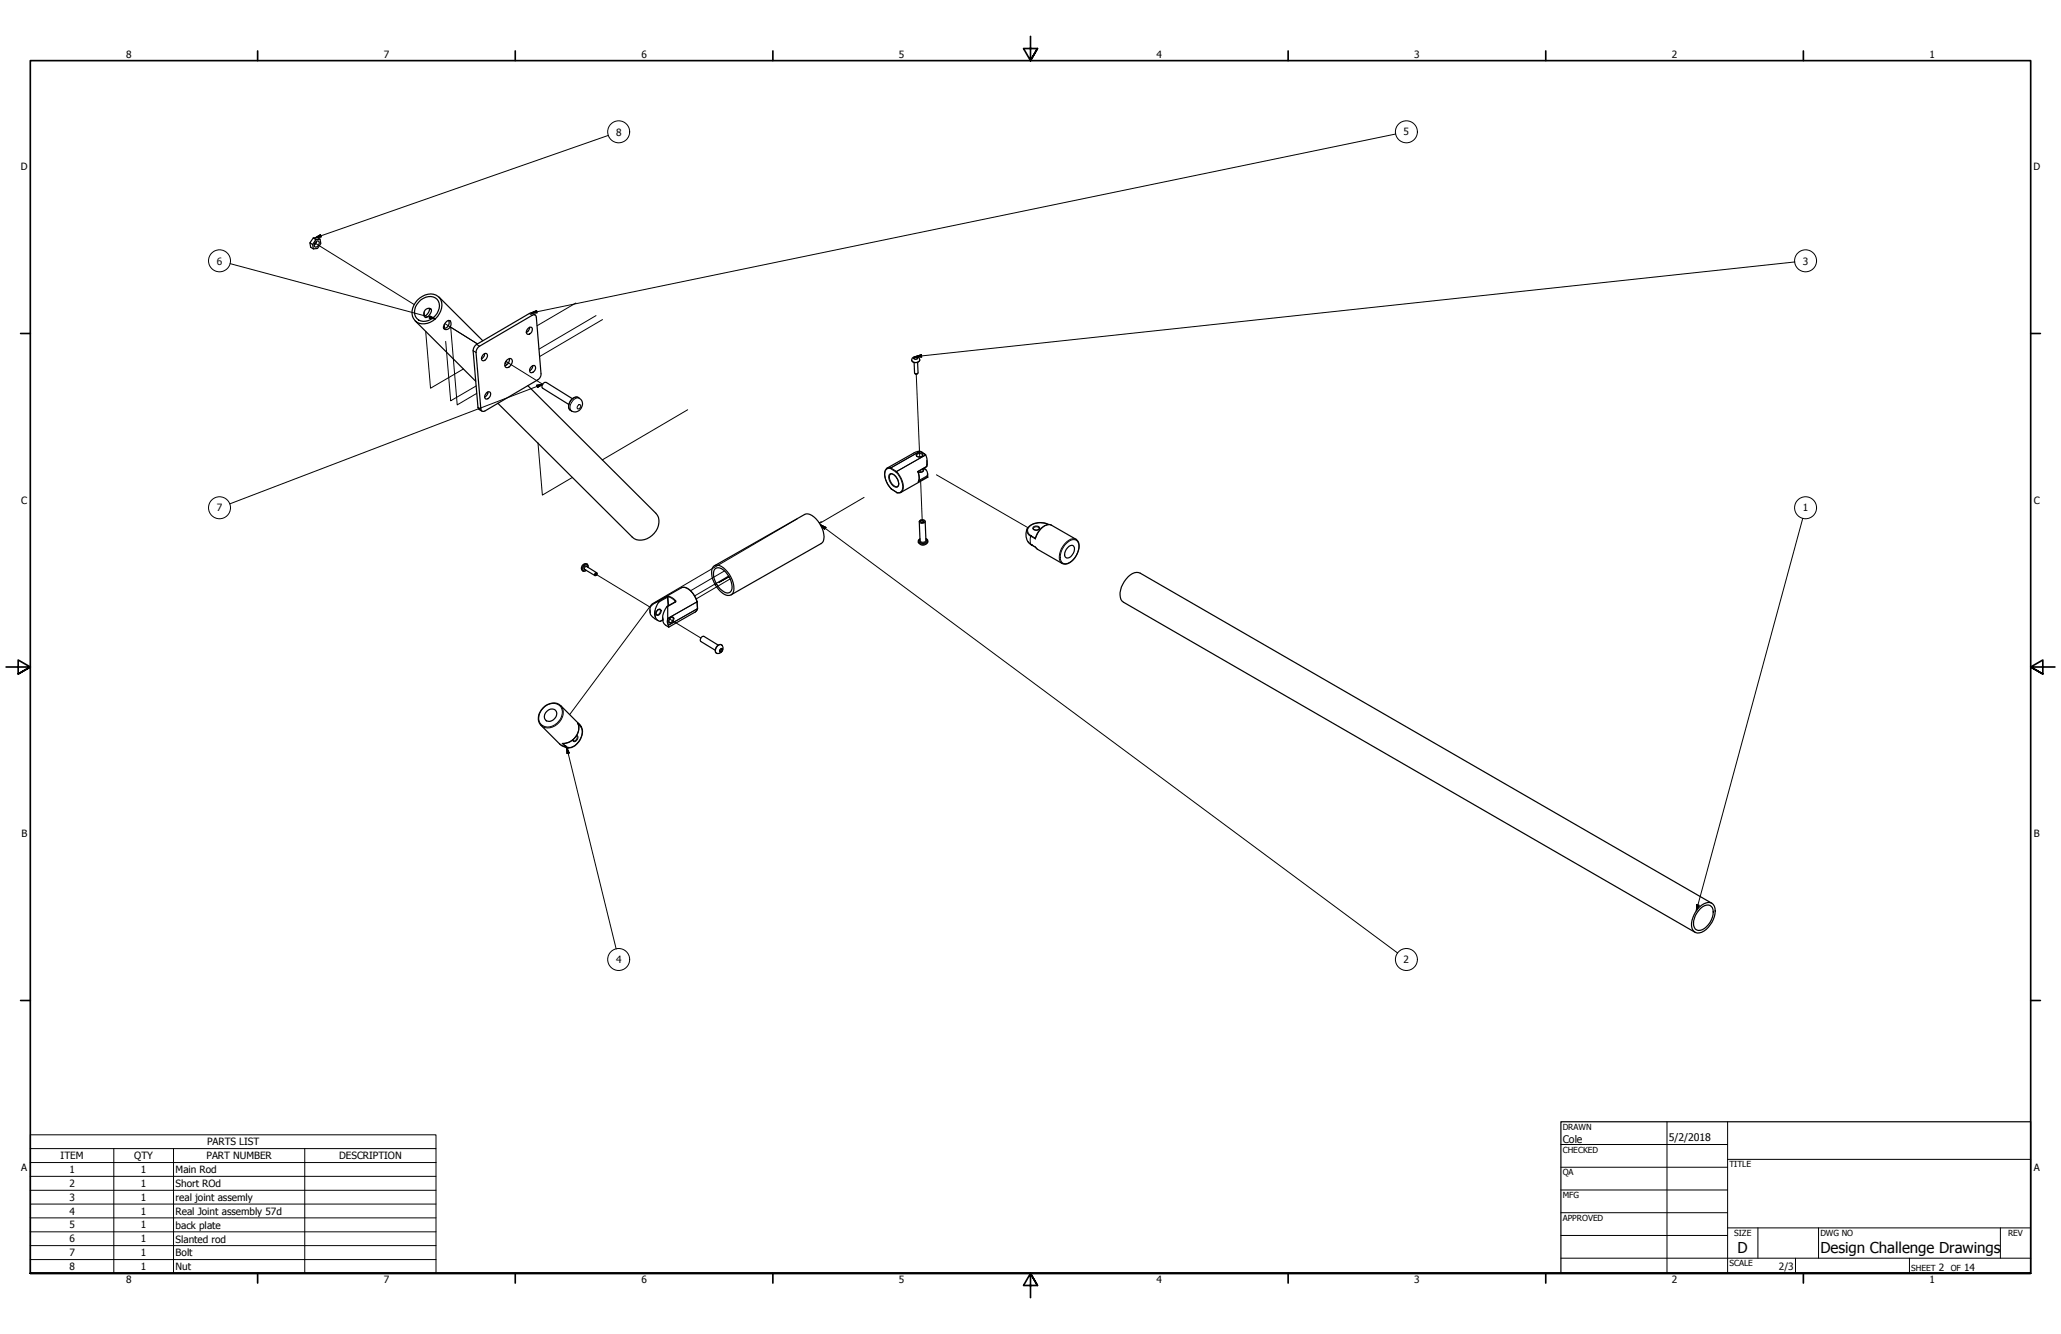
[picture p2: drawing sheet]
<svg xmlns="http://www.w3.org/2000/svg" width="864mm" height="559mm" viewBox="0 0 864 559" stroke-linecap="round" stroke-linejoin="round" font-family="sans-serif">
<!-- layer: Tweak Trail (ANSI) -->
<g fill="none" stroke="#000" stroke-width=".42">
<path d="M132.1 101.9l41.4 25.7M177.7 130.7l.2 1.8M178.4 138.8l2 23.8 13.8-8M186.2 135.9l.1 1.6M186.4 135.6l13.7 8.5-11.3-7.1 2.8 32.6 8.2-4.8M221.4 138.6l-.9 .5M241.3 126.9l-16.3 9.6M249.7 132.2l-23.8 14M252.5 133.9l-26.4 15.5M186.8 143l2 24.9 10.7-6.2M212.5 151.7l-.5-.3 15.4 9.6M383.9 156.7l1.5 34.8"/>
<path d="M288.2 171.6l-35.9 21.1M225.4 185.5l1.9 21.9 12.6-7.4M385.6 197v.8M392.4 198.9l38.3 22.1M334 217.4l-60.9 35.6-34.4 46.3M344.2 218.5l-.9 .5M362.1 208.3l-18.7 11M385.8 201.5l.7 17.4M303.6 239.1l-14.2 8.4M249.8 240.6l22.7 13.8M276 255.3l-.5 .3M280.5 259.3l13.2 8"/>
<path d="M305.3 241.3l-14.2 8.3M305.4 241.6l-4.2 2.4 4.3-2.4M305.9 242.5l-14.2 8.4"/>
</g>
<!-- layer: Visible (ANSI) -->
<g fill="none" stroke="#000" stroke-width=".51">
<path d="M131.3 99.7l-1.4 2 1.1 .7 .3 1.9M129.9 101.7l.3 1.9 1.1 .7 1.7-.2 1.4-2.1-.3-1.8-1.1-.7-1.7 .2 1 .7-1.3 2M132.3 101.3l.9-.4a1.38 1.38 0 0 1 .3 1.8 1.38 1.38 0 0 1-1.7 .6l-.1-.9zM132.7 101.1l-.4 .9-.7 .7M134.1 100.2l-1.8 .2M173.9 134.4l25.4 25.3M174.9 125.7a6.5 6.5 0 0 1 9.4-.9 7.6 7.6 0 0 1-5.2 10.6 4.9 4.9 0 0 1-5.6-1.6 4.9 4.9 0 0 1-.1-5.9zM176.3 125.7a4.6 4.6 0 0 1 7.7 1.4 6.5 6.5 0 0 1-8.6 6.9 4.9 4.9 0 0 1 .1-7.4zM178.1 130a1.46 1.46 0 0 1 1.4-.9 1.46 1.46 0 0 1 1.3 1.1l-.4 1a1.92 1.92 0 0 1-2.4 1.6 2.27 2.27 0 0 1 .1-2.8zM179.8 129.2a3.4 3.4 0 0 1-2 3.3M183.9 124.4l18.4 18.3M186.8 135a1.21 1.21 0 0 1 1.7-.7 1.21 1.21 0 0 1 .5 1.8 1.81 1.81 0 0 1-1.2 1.7 1.81 1.81 0 0 1-2-.4l.3-1.4z"/>
<path d="M188 134.2a2.27 2.27 0 0 1-2.1 3.3M221.2 137.6l1-.6 .4 .1a1.69 1.69 0 0 1 .1 2.1 1.69 1.69 0 0 1-2 .6 1.84 1.84 0 0 1 .5-2.2zM221.9 137.1l-.2 1-1.2 1.2M224.3 132l-1.6-.9-.9 .2-22.1 13-1.2 1.4-.3 1.2 2.1 23.7 .4 .9 1.2 .7M200.4 145.4l22.6-13.3a1.01 1.01 0 0 1 1.1-.2 1.01 1.01 0 0 1 .6 .9l2 23.7-.2 1.2-1.2 1.4-22.1 13a1.05 1.05 0 0 1-1.1 .2 1.05 1.05 0 0 1-.6-1l-2-23.7 .2-1.1zM202.4 148.6a1.02 1.02 0 0 1 1.8-.2 2.11 2.11 0 0 1-2 2.7 1.57 1.57 0 0 1 .2-2.5zM203.1 148.1l-.2 1.1-1.2 1.1M211.6 152.1l.7 .7M212.4 150.8a1.26 1.26 0 0 1 2.2 .1 2.35 2.35 0 0 1-2.8 2.8 2.37 2.37 0 0 1 .6-2.9zM213.4 150.2l.1 .5a2.78 2.78 0 0 1-2 2.5M222.6 153.7l.5-.5 .9-.1a1.85 1.85 0 0 1 .1 2 1.85 1.85 0 0 1-1.7 1 1.55 1.55 0 0 1 .2-2.4zM223.3 153.2l-.3 1-1.1 1.1"/>
<path d="M382.2 150.1a1.63 1.63 0 0 1 2-.8 1.63 1.63 0 0 1 1.1 1.9 1.72 1.72 0 0 1-1.9 .8 1.72 1.72 0 0 1-1.3-1.5zM383.1 149.6l-.2 .6M384 149.5l.6 .4-.3 .5-.9 .2-.6-.5 .3-.5M384 149.5l.4 .6M384 149.5l-.9 .1M384 149.8l-.9 .1M384.4 156.5l-.9 .1M384.5 151.8l.2 4.4-.8 .5-.7-.4-.2-4.5M203.8 164.7a1.02 1.02 0 0 1 1.7-.2 2.02 2.02 0 0 1-2 2.6 1.57 1.57 0 0 1 .3-2.4zM204.1 164.4l.3 .3M204.4 164.2l-.2 1-1.1 1.2M221.2 161.5l53.6 53.5a6.5 6.5 0 0 1-1.6 9.3 6.2 6.2 0 0 1-8.3 .7l-56.3-56.1"/>
<path d="M239.6 167.2a2.61 2.61 0 0 1 3.4-.4 2.61 2.61 0 0 1 .9 3.3 2.86 2.86 0 0 1-2.8 2.5 2.86 2.86 0 0 1-2.8-2.4l.1-1zM239.8 167l-10.9-6.8a1.6 1.6 0 0 0-1.5 .7 1.6 1.6 0 0 0 0 1.7l10.9 6.8M373.2 198.6a3.5 3.5 0 0 1 3.3 3.5l.1 .9-.5 .8M386.6 190.7a1.5 1.5 0 0 1-2.6 .1M386.8 197.1a1.54 1.54 0 0 1-2.1 .6M387.2 196.2a2.77 2.77 0 0 1 1.2 3.6l.3 .1M388.2 195.5l-3.5 2.2a5.5 5.5 0 0 1 .2 4M388.4 192.9l.1 2-.3 .6a5.2 5.2 0 0 0-.9-5.4 3.1 3.1 0 0 0-4.3-.4l-11.3 6.4a5.2 5.2 0 0 0 .1 6.5l1.7 2.3M388.7 198.4v1.5M388.7 199.9l-11.5 6.5h-1.3l-2.4-1.5M373.5 204.8v.1M385.2 218.5l.3 7.9"/>
<path d="M385.3 218.2l.3-.3a1.14 1.14 0 0 1 1.3-.3 1.14 1.14 0 0 1 .7 1.1l-.8 .4a1.21 1.21 0 0 1-1.6-.6zM385.8 218.2l.7-.2 .7 .6-1.1 .3-.4-.4zM387.7 218.4l.3 7.9M439.4 219.7a7.2 7.2 0 0 0-8.9 1.8 5.7 5.7 0 0 0 .2 5.4M245 238.6l4.3 2.5M245.8 237.3l4.2 2.6M246.4 237.7a1.35 1.35 0 0 0-1.2-1.7 1.35 1.35 0 0 0-1.5 1.5 1.19 1.19 0 0 0 .4 1.5 1.19 1.19 0 0 0 1.5-.1M299.1 237.1a3.9 3.9 0 0 1 4.9 1.5 10.3 10.3 0 0 1 3.2 9.6 2.64 2.64 0 0 1-4.2 .5 11.3 11.3 0 0 1-4.7-10.3zM299.4 237l37.7-21.5a4.2 4.2 0 0 1 4.8 1.8 10.4 10.4 0 0 1 3.1 9.4l-1 1-37.7 21.5M299.7 238.3a3.3 3.3 0 0 1 4.3 1.3 8.5 8.5 0 0 1 2.5 7.8 2.34 2.34 0 0 1-4-.1 8.8 8.8 0 0 1-3.2-8.5zM388 225.6a1.5 1.5 0 0 1 .6 1.9 1.5 1.5 0 0 1-1.8 .8 1.48 1.48 0 0 1-1.7-.7 1.48 1.48 0 0 1 .4-1.9M433.8 225.4a7.3 7.3 0 0 1 6-5.7l11.1 6.2a5.2 5.2 0 0 1 .1 6.8 5 5 0 0 1-5.9 3.3l-10.3-5.9-4.1-3.2"/>
<path d="M435.5 221.4a1.54 1.54 0 0 1-2.6 0M447.9 228.9a1.34 1.34 0 0 1 1.7-.4 1.34 1.34 0 0 1 .6 1.7 3.1 3.1 0 0 1-3.7 3.3 3.5 3.5 0 0 1 1.4-4.6zM249.7 240.2l.5 .1-.5 .7-.3-.3zM250.2 240.5l-.3-.7-.5 .3-.2 .9h.7M272.4 255.5v1.2M276.5 255.3a1.48 1.48 0 0 0-1.4 2.2M277.7 258.8v1.2M277.7 259.7l-1 .6a3.7 3.7 0 0 1-2.1-5.3l1.6-3a3.8 3.8 0 0 0-3.6 5.4l.8 1 2.3 1.6M279.3 254.3l.5-.2v4.9a4.2 4.2 0 0 0 .4 3.6v.1a3.5 3.5 0 0 1-2.5-4l.2-1.7zM281.8 258.6a1.48 1.48 0 0 0-1.3 2.1M283 252l-3.5 2M292.1 252h.1"/>
<path d="M292.1 252a7.8 7.8 0 0 0-5.8-6l-11.9 6.5M292.1 252l.2 2.9M292.3 254.8v.1M292.3 255l-1 1.3-11.1 6.4M300.7 270.4a1.42 1.42 0 0 1 2-.1 1.42 1.42 0 0 1 .1 2 1.6 1.6 0 0 1-1.5 1.5 1.6 1.6 0 0 1-1.6-1.4zM301 270.3l-6-3.7a1.39 1.39 0 0 0-1.4 .7 1.39 1.39 0 0 0 .1 1.4l6 3.7M301.6 272.9h.2M302.3 271.7l.4 .7M302.3 272.2l-.5 .7 .4 .2M302.7 272.4v-.7a1.15 1.15 0 0 0-1.1 1.4h.6M302.7 272.4l-.5 .7M229.2 297.9a2.27 2.27 0 0 1 3.4-.5 2.27 2.27 0 0 1-.1 3.5 2.28 2.28 0 0 1-2.9 1.2 2.28 2.28 0 0 1-1.4-2.8z"/>
<path d="M238.3 313.3l-1.8-.4-1.6-.9-8.2-8.2a5.8 5.8 0 0 1 2.7-8.7 4.6 4.6 0 0 1 5.5 .5l7.8 7.7a5 5 0 0 1 .3 6.8 5.8 5.8 0 0 1-4.7 3.2M240.1 309.9l.2 .4M241.6 308.2h.1M242.1 302.8a6.6 6.6 0 0 1-6.3 8.7M712.1 379.9a4.7 4.7 0 0 1 5.3-1.5 5.3 5.3 0 0 1 .5 6.7 8.3 8.3 0 0 1-6.6 5.7 3.3 3.3 0 0 1-2.5-4.1l1.1-3.5zM717.2 378.3l-239.4-138.2a4.8 4.8 0 0 0-5.9 2.5 8.4 8.4 0 0 0-1.7 9.2l240 138.7M712.5 380.6a3.1 3.1 0 0 1 5-.3 7.8 7.8 0 0 1-5.8 9.5 3 3 0 0 1-2-4 9.4 9.4 0 0 1 2.8-5.2z"/>
</g>
<!-- layer: Visible Narrow (ANSI) -->
<g fill="none" stroke="#000" stroke-width=".42">
<path d="M221.8 131.3l1.2 .8M198.2 146.9l1.3 .7M199.7 144.3l1.2 .7M385.4 150.7a1.9 1.9 0 0 1-3.4 .2M200.3 170.6l1.2 .7M242.3 169.8l.7-.3a.96 .96 0 0 1 .1 1.3 .96 .96 0 0 1-1.2 .3zM242.3 166.5a3.6 3.6 0 0 0-4 4.4l.7 .9M242.8 166.9a3.5 3.5 0 0 0-4 3.6l.7 1.7M372.6 198.8a2.22 2.22 0 0 1 3.2 1.5l.4 .7a2.54 2.54 0 0 1-.2 3.1 4.2 4.2 0 0 1-3.4-5.3zM373.1 196.3a1.99 1.99 0 0 0-2.4 2.5l.8 3.1 2 2.9M373.1 196.3l2.4 1.4M373.2 198.6a3.7 3.7 0 0 0 2 5.2h.9"/>
<path d="M373.3 196l-1.6 .1M373.3 196l-.2 .3M375.5 197.7a8.5 8.5 0 0 1 2.5 7.6 1.71 1.71 0 0 1-2.1 1M375.7 197.5a8.8 8.8 0 0 1 2.6 7.7l-.8 1M375.7 197.5l-.2 .2M375.7 197.5h.1M384 190.2l.4-.3a1.36 1.36 0 0 1 1.5-.3 1.36 1.36 0 0 1 .8 1.2 1.7 1.7 0 0 1-2.8-.3zM385.4 189l-12.1 7M385.5 189l-12.2 7 2.4 1.5M385.7 189.1l2.1 1.3M386.5 196.5l.3 .6M386.6 190.7a1.43 1.43 0 0 0-2.6 .1"/>
<path d="M386.8 196.4l.2 .6a1.72 1.72 0 0 1-2.4 .5h.2M387.1 196.2l.9 .6M387.9 190.6l-12.2 6.9M388.2 195.4l-3.6 2.1 .3 1a4.5 4.5 0 0 1-.2 3.4l3.7-2.1M388.5 199.3l-3.5 2M373.5 204.8v.1M373.5 204.8l2.4 1.5M375.9 206.3v.1M385 201.4l-.1 .3M439.4 219.7a7.3 7.3 0 0 0-8.6 1.5 2.52 2.52 0 0 0 1.2 3.3l-.1-.2 .3 .2M245.8 237.3l-.8 .4v.9M245.9 237.4l-.3-.4-.7 .4a.83 .83 0 0 0 0 1.3l.3-.1"/>
<path d="M246 236.3a1.89 1.89 0 0 0-1.8 .9 1.89 1.89 0 0 0 .1 2M246.3 237.7l-.1-1a1.47 1.47 0 0 0-1.7 .7 1.47 1.47 0 0 0 .2 1.8l.9-.3M388 226.3a1.4 1.4 0 0 1-2.5 .1M388 226.1l.2 .3a1.56 1.56 0 0 1-1.4 1.1 1.56 1.56 0 0 1-1.5-1l.2-.4M388 225.7l.6 .7a1.98 1.98 0 0 1-1.8 1.3 1.98 1.98 0 0 1-1.9-1.2l.6-.7M388.7 227a2.57 2.57 0 0 1-3.9 .2M430.5 221.5a2.35 2.35 0 0 0 1.4 3l.2 .3v-.4M430.7 226.9l1.4 1.3M432.1 228.2h.1M432.1 224.7h-.2l-.2 .9a2.7 2.7 0 0 0 .5 2.6M432.2 224.5l-.1 .2M432.2 228.2l1.8 1 .8 .9"/>
<path d="M432.2 224.5l1.6 .8M432.2 228.2v.1M432.9 220.9a1.59 1.59 0 0 1 2.7 .5l-.2 .3a1.69 1.69 0 0 1-2.6-.5zM433.7 225.4l.1 .3zM433.9 229.2l.1 .1M433.9 225.2l-.1 .1M435.5 221.4a1.45 1.45 0 0 0-2.6 0M440.6 220a5.2 5.2 0 0 0-5.9 3.6l-.9 2.1-1.7-1M447 227.5a2.82 2.82 0 0 1 4.8-.2 7.5 7.5 0 0 1-5.3 8.9 2.62 2.62 0 0 1-2.2-3.7l.6-2.1zM450.9 225.9a4.1 4.1 0 0 0-4.8 1.9 6.9 6.9 0 0 0-1.6 7.8l.6 .4M274.4 256l.2 2.6M275.7 255.3l.9-.2a1.58 1.58 0 0 1 .1 1.8 1.58 1.58 0 0 1-1.6 .8 1.65 1.65 0 0 1 .6-2.4z"/>
<path d="M276 252.2l3.7-2 .2 3.6M276.5 255.3a1.43 1.43 0 0 1-1.4 2.2M277.7 259.6l-1.1 .7M279.5 249.9l.5-.2-.3 .5zM279.5 249.9l-3.4 1.9M279.8 259.3l.2 2.5M280 249.7l1.6 .6 1.5 1.4M280.7 259l.4-.4 .8-.2a1.54 1.54 0 0 1 .2 1.8 1.54 1.54 0 0 1-1.7 .7l-.2-.8zM281.8 258.6a1.43 1.43 0 0 1-1.3 2.1M283 252l.1-.3v.5l-1.7-1.6-1.5-.6 .3 3.7M283.1 252.2l-3.3 1.9M285.6 246.2a5.4 5.4 0 0 1 5.5 3.8l.9 2.1"/>
<path d="M292 252.2l.2 2.8-12.2 6.9 12.2-6.9M292 252.1l-12.2 7M292 252.1v.1M292.1 252l-.1 .2M292.2 255l-.9 1.3M292.2 255h.1M292.3 254.9l-.1 .1M302.6 270.4a1.68 1.68 0 0 0-2.6 1.1 1.48 1.48 0 0 0 .6 2.2M227.6 296.7a4.6 4.6 0 0 1 7.8 .2 6.1 6.1 0 0 1-8 7.1 4.7 4.7 0 0 1 .2-7.3zM234.9 295.6a5.7 5.7 0 0 1-2.3 8.4 4.9 4.9 0 0 1-5.9-.2M235.8 311.5h.2M236 311.5h.1"/>
<path d="M236 311.5l.9 .9M236.7 312.5h.1M236.7 312.5l.2 .1M236.9 312.4l.3 .2M236.9 312.4l-.2 .1M236.9 312.4v.2M236.9 312.6h.3M236.9 312.6l1.4 .7M237 312.5l.2 .1M241.6 308.2a1.41 1.41 0 0 1 0 1.5 1.41 1.41 0 0 1-1.3 .6M241.7 308a1.44 1.44 0 0 1 .2 1.9 1.44 1.44 0 0 1-1.8 .5l-.1-.5M242.1 302.8v.2"/>
<path d="M242.3 303.3l.8 .8M242.7 303.3l.5 .7M243.1 303.9v.2M243.1 303.9l.1 .3M243.1 303.9v-.1a6.4 6.4 0 0 1-4.6 9.3l-1.3-.5M243.2 304l-1.2-1.2a6.5 6.5 0 0 1-6.4 8.6l1.2 1.3-2.4-1.1M243.2 304l.1 .4-.2-.3M243.2 304l.4 .5"/>
</g>
<g fill="#000">
<circle cx="385" cy="201.4" r=".19"/>
<circle cx="432.2" cy="228.2" r=".19"/>
<circle cx="236.7" cy="312.5" r=".19"/>
</g>
<!-- layer: Visible (ANSI) -->
<circle cx="432.1" cy="228.2" r=".25" fill="#000"/>
<!-- layer: Symbol (ANSI) -->
<g fill="none" stroke="#000" stroke-width=".42">
<path d="M255 56.7l-122.9 42.9M584.8 56.1l-362.3 75M132.1 99.6l2.2-1.3 .3 1zM96.4 110.4l86 23.1M752.1 109.7l-368.4 39.7M180.1 132.4l2.3 1.1-2.5-.2zM222.5 131.1l2.4-1 .1 1zM383.7 149.4l2.4-.8 .1 1zM224.9 161.4l2.5-.4-2.2 1.3zM227.4 161l-131.1 50.1M343.8 219.8l2.3 1.1-.6 .8zM343.8 219.8l241.9 179.4"/>
<path d="M755.4 217.1l-44.6 164.4M237.4 313.1l1.1 2.3-.9 .3zM237.4 313.1l20.8 84.4M710.9 379l1.1 .2-1.2 2.3zM12.7 481.1v-5.7h170v5.7M12.7 481.1h170v5.9M12.7 481.1v52.3h170v-46.4M12.7 487h170M12.7 492.8h170M12.7 498.6h170M47.7 481.1v52.3M72.7 481.1v52.3"/>
<path d="M127.7 481.1v52.3M12.7 504.4h170M12.7 510.2h170M12.7 516h170M12.7 521.8h170M12.7 527.6h170"/>
<circle cx="259.2" cy="55.2" r="4.6"/>
<circle cx="589.3" cy="55.2" r="4.6"/>
<circle cx="92" cy="109.3" r="4.6"/>
<circle cx="756.6" cy="109.3" r="4.6"/>
<circle cx="92" cy="212.7" r="4.6"/>
<circle cx="756.6" cy="212.7" r="4.6"/>
<circle cx="259.2" cy="401.9" r="4.6"/>
<circle cx="589.3" cy="401.9" r="4.6"/>
</g>
<!-- layer: Border (ANSI) -->
<g fill="none" stroke="#000" stroke-width=".7">
<path d="M431.8 15.2v10.2l-2.9-5.1h5.8l-2.9 5.1 2.9-5.1M107.9 21.3v4.1M215.9 21.3v4.1M323.8 21.3v4.1M539.8 21.3v4.1M647.7 21.3v4.1M755.6 21.3v4.1M8.6 139.7h4.1M850.9 139.7h4.1M2.5 279.4h10.2l-5.1-2.9v5.8l5.1-2.9-5.1 2.9M861.1 279.4h-10.2l5.1-2.9v5.8l-5.1-2.9 5.1 2.9M8.6 419.1h4.1"/>
<path d="M850.9 419.1h4.1M12.7 533.4v-508h838.2v508h-838.2h838.2M107.9 533.4v4.1M215.9 533.4v4.1M323.8 533.4v4.1M434.7 538.5l-2.9-5.1 2.9 5.1h-5.8l2.9-5.1v10.2M539.8 533.4v4.1M647.7 533.4v4.1M755.6 533.4v4.1"/>
</g>
<!-- layer: Title (ANSI) -->
<g fill="none" stroke="#000" stroke-width=".42">
<path d="M654 479.4h69.9M698.5 469.9v63.5M723.9 469.9v63.5M654 488.9h69.9M654 498.5h69.9M723.9 485.6h127M654 508h69.9M654 517.5h69.9M723.9 514.3h127M736.6 514.3v12.7M762 514.3v12.7M838.2 514.3v12.7"/>
<path d="M654 527h196.9M752.3 527v6.4M800.1 527v6.4"/>
</g>
<path d="M654 469.9h196.9v63.5h-196.9z" fill="none" stroke="#000" stroke-width=".51"/>
<!-- layer: Symbol (ANSI) -->
<g fill="#000" stroke="#000" stroke-width=".42">
<path d="M132.1 99.6l2.2-1.3zM132.1 99.6l2.2-1.3 .3 1zM179.9 133.3l2.5 .2zM180.1 132.4l2.3 1.1-2.5-.2zM222.5 131.1l2.4-1zM222.5 131.1l2.4-1 .1 1zM383.7 149.4l2.4-.8zM383.7 149.4l2.4-.8 .1 1zM225.2 162.3l2.2-1.3zM224.9 161.4l2.5-.4-2.2 1.3zM343.8 219.8l2.3 1.1zM343.8 219.8l2.3 1.1-.6 .8z"/>
<path d="M237.4 313.1l1.1 2.3zM237.4 313.1l1.1 2.3-.9 .3zM710.9 379l-.1 2.5zM710.9 379l1.1 .2-1.2 2.3z"/>
</g>
<g font-size="6.3">
<text x="728.1" y="524.9">D</text>
<text x="762.8" y="525">Design Challenge Drawings</text>
</g>
<g font-size="4.4">
<text x="654.8" y="478.6">Cole</text>
<text x="699.3" y="478">5/2/2018</text>
</g>
<g font-size="4.2">
<text x="52.8" y="24.4">8</text>
<text x="160.8" y="24.4">7</text>
<text x="268.7" y="24.4">6</text>
<text x="376.7" y="24.4">5</text>
<text x="484.6" y="24.4">4</text>
<text x="592.6" y="24.4">3</text>
<text x="700.5" y="24.4">2</text>
<text x="808.5" y="24.4">1</text>
<text x="258.1" y="56.8">8</text>
<text x="588.1" y="56.7">5</text>
<text x="8.8" y="71.4">D</text>
<text x="852" y="71.4">D</text>
<text x="90.8" y="110.8">6</text>
<text x="755.5" y="110.8">3</text>
<text x="8.9" y="211.1">C</text>
<text x="90.8" y="214.2">7</text>
<text x="755.5" y="214.2">1</text>
<text x="852.2" y="211.1">C</text>
<text x="9" y="350.8">B</text>
<text x="852.2" y="350.8">B</text>
<text x="258.1" y="403.4">4</text>
<text x="588.1" y="403.5">2</text>
<text x="86.7" y="479.8">PARTS LIST</text>
<text x="25.4" y="485.6">ITEM</text>
<text x="56.3" y="485.6">QTY</text>
<text x="86.5" y="485.6">PART NUMBER</text>
<text x="142" y="485.6">DESCRIPTION</text>
<text x="8.9" y="490.5">A</text>
<text x="29.1" y="491.4">1</text>
<text x="59.1" y="491.4">1</text>
<text x="73.6" y="491.5">Main Rod</text>
<text x="852.2" y="490.5">A</text>
<text x="29.1" y="497.2">2</text>
<text x="59.1" y="497.2">1</text>
<text x="73.6" y="497.3">Short ROd</text>
<text x="29.1" y="503">3</text>
<text x="59.1" y="503">1</text>
<text x="73.6" y="503">real joint assemly</text>
<text x="29.1" y="508.8">4</text>
<text x="59.1" y="508.8">1</text>
<text x="73.6" y="508.9">Real Joint assembly 57d</text>
<text x="29.1" y="514.6">5</text>
<text x="59.1" y="514.6">1</text>
<text x="73.6" y="514.7">back plate</text>
<text x="29.1" y="520.4">6</text>
<text x="59.1" y="520.4">1</text>
<text x="73.6" y="520.5">Slanted rod</text>
<text x="29.1" y="526.2">7</text>
<text x="59.1" y="526.2">1</text>
<text x="73.6" y="526.3">Bolt</text>
<text x="29.1" y="532.1">8</text>
<text x="59.1" y="532">1</text>
<text x="73.6" y="532">Nut</text>
<text x="745.4" y="532">2/3</text>
<text x="812.4" y="532.6">2</text>
<text x="823" y="532.6">14</text>
<text x="52.8" y="537.5">8</text>
<text x="160.8" y="537.5">7</text>
<text x="268.7" y="537.5">6</text>
<text x="376.7" y="537.5">5</text>
<text x="484.6" y="537.5">4</text>
<text x="592.6" y="537.5">3</text>
<text x="700.5" y="537.5">2</text>
<text x="808.5" y="537.5">1</text>
</g>
<g font-size="3.5">
<text x="654.8" y="473.2">DRAWN</text>
<text x="654.8" y="482.8">CHECKED</text>
<text x="724.7" y="488.9">TITLE</text>
<text x="654.8" y="492.3">QA</text>
<text x="654.8" y="501.8">MFG</text>
<text x="654.8" y="511.4">APPROVED</text>
<text x="726.7" y="517.7">SIZE</text>
<text x="762.8" y="517.7">DWG NO</text>
<text x="841.4" y="517.7">REV</text>
<text x="724.7" y="530.4">SCALE</text>
<text x="800.9" y="532.6">SHEET</text>
<text x="817.4" y="532.6">OF</text>
</g>
</svg>
